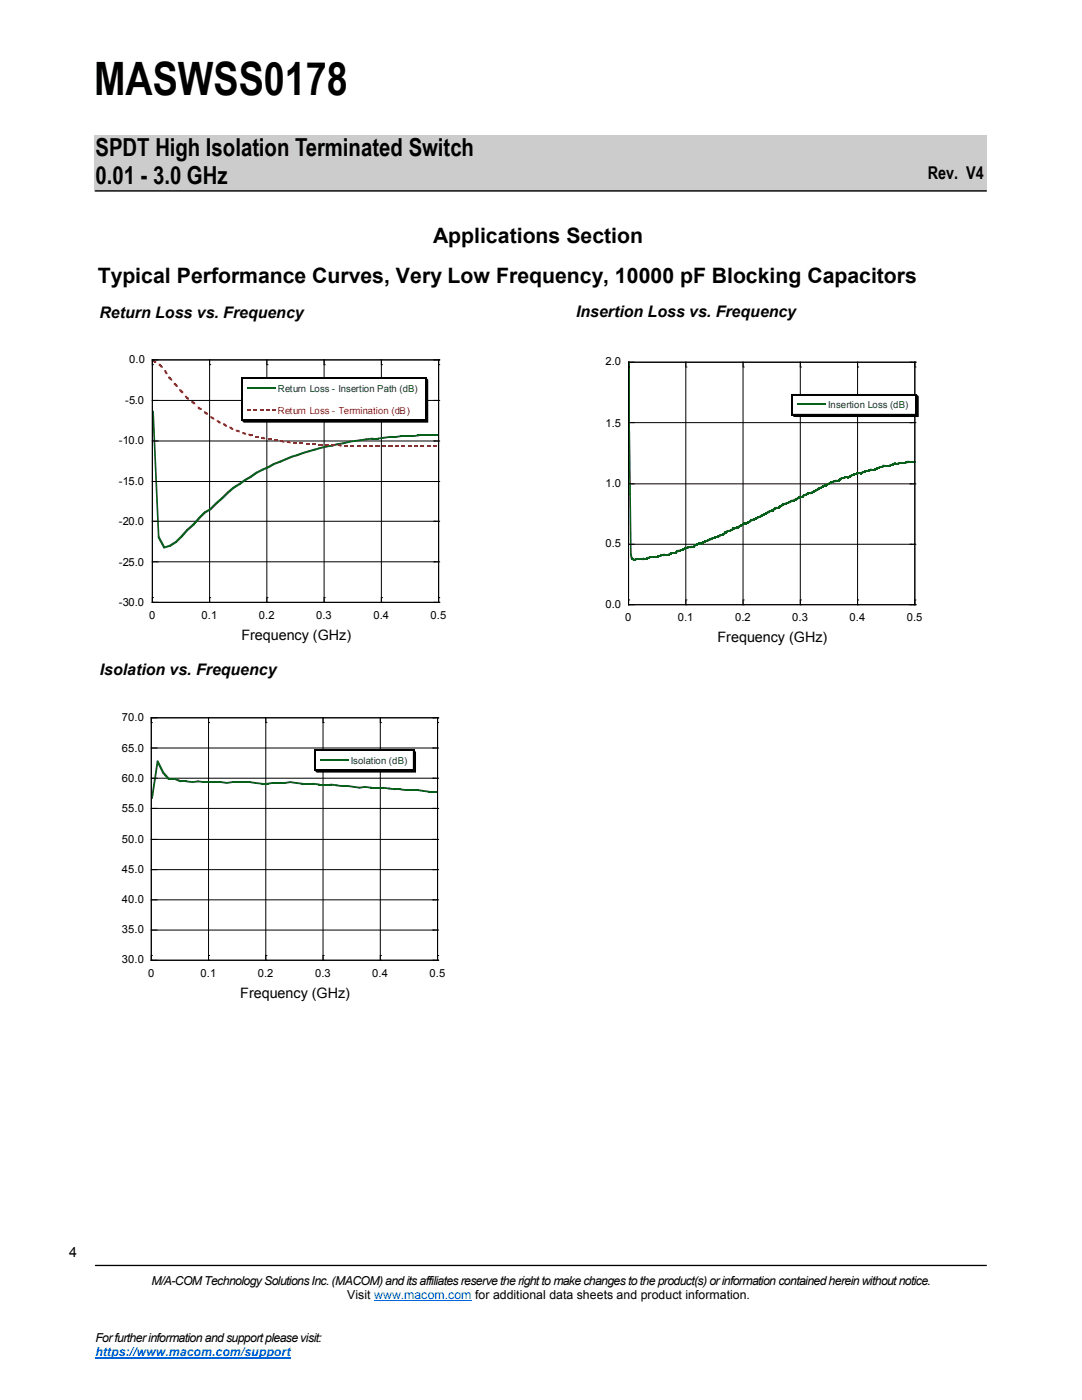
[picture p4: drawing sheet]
<svg xmlns="http://www.w3.org/2000/svg" width="216mm" height="279mm" viewBox="0 0 216 279" stroke-linecap="round" stroke-linejoin="round" font-family="sans-serif">
<path d="M18.8 26.9h178v11.3h-178z" fill-rule="evenodd" fill="#ccc"/>
<path d="M19 38.1h177.8" fill="none" stroke="#000" stroke-width=".26"/>
<g fill="#fff">
<path d="M6.9 247.1h9.6v6.3h-9.6z" fill-rule="evenodd"/>
<path d="M6.9 247.3h9.5v6.4h-9.5z" fill-rule="evenodd"/>
</g>
<path d="M19 252.6h177.8" fill="none" stroke="#000" stroke-width=".26"/>
<path d="M74.7 259.7h19.4" fill="none" stroke="#06f" stroke-width=".2"/>
<path d="M19 271.1h39" fill="none" stroke="#06f" stroke-width=".25"/>
<path d="M6.9 247.3h9.5v6.3h-9.5z" fill-rule="evenodd" fill="#fff"/>
<g fill="none" stroke="#000" stroke-width=".2">
<path d="M30.4 79.9h57M41.8 71.8v48.3M53.3 71.8v48.3M64.7 71.8v48.3M76.1 71.8v48.3M87.4 71.8h-57v48.3M87.5 79.9h.1M87.5 71.8h.1M87.5 71.8v48.3M30.4 96.1h57M30.4 88h57M87.5 96.1h.1"/>
<path d="M87.5 88h.1M30.4 112.1h57M30.4 104h57M87.5 112.1h.1M87.5 104h.1M30.4 120.2h.1M30.4 120.2h57M41.8 120.2h.1M53.3 120.2h.1M64.7 120.2h.1M76.1 120.2h.1M87.5 120.2h.1"/>
</g>
<g fill="#07601a">
<path d="M30.4 82h.3l1.1 25.4h-.3z"/>
<path d="M31.5 107.1h.3l1.1 2v.3h-.3l-1.1-2z"/>
<path d="M32.6 109.1l1.4-.3v.3l-1.1 .3h-.3z"/>
<path d="M33.7 108.8l1.3-.8h.3v.3l-1.3 .8h-.3z"/>
<path d="M35 108l1.1-1.1h.3v.3l-1.1 1.1h-.3z"/>
<path d="M37.2 105.6h.3v.3l-1.1 1.3h-.3v-.3z"/>
<path d="M37.2 105.6l1.3-1.1h.3v.3l-1.3 1.1h-.3z"/>
<path d="M39.6 103.2h.3v.4l-1.1 1.2h-.3v-.3z"/>
<path d="M40.7 102.1h.3v.4l-1.1 1.1h-.3v-.4z"/>
<path d="M40.7 102.1l1.1-.6h.3v.3l-1.1 .7h-.3z"/>
<path d="M41.8 101.5l1.3-1.3h.3v.3l-1.3 1.3h-.3z"/>
<path d="M43.1 100.2l1.1-.9h.3v.3l-1.1 .9h-.3z"/>
<path d="M44.2 99.3l1.1-1.1h.3v.3l-1.1 1.1h-.3z"/>
<path d="M45.3 98.2l1.1-1h.3v.3l-1.1 1h-.3z"/>
<path d="M46.4 97.2l1.3-.8h.3v.3l-1.3 .8h-.3z"/>
<path d="M47.7 96.4l1.1-.8h.3v.3l-1.1 .8h-.3z"/>
<path d="M48.8 95.6l1.1-.6h.3v.3l-1.1 .6h-.3z"/>
<path d="M49.9 95l1.1-.8h.3v.3l-1.1 .8h-.3z"/>
<path d="M51 94.2l1.3-.6h.3v.3l-1.3 .6h-.3z"/>
<path d="M52.3 93.6l1.4-.5v.3l-1.1 .5h-.3z"/>
<path d="M53.4 93.1l1.1-.6h.3v.3l-1.1 .6h-.3z"/>
<path d="M54.5 92.5l1.6-.5v.3l-1.3 .5h-.3z"/>
<path d="M55.8 92l1.1-.5h.3v.3l-1.1 .5h-.3z"/>
<path d="M56.9 91.5l1.1-.5h.3v.3l-1.1 .5h-.3z"/>
<path d="M58 91l1.4-.3v.3l-1.1 .3h-.3z"/>
<path d="M59.1 90.7l1.6-.5v.4l-1.3 .4h-.3z"/>
<path d="M60.4 90.2l1.4-.3v.3l-1.1 .4h-.3z"/>
<path d="M61.5 89.9l1.4-.3v.3l-1.1 .3h-.3z"/>
<path d="M62.6 89.6l1.4-.3v.3l-1.1 .3h-.3z"/>
<path d="M63.7 89.3l1.6-.3v.3l-1.3 .3h-.3z"/>
<path d="M65 89l1.4-.2v.3l-1.1 .2h-.3z"/>
<path d="M66.1 88.8l1.4-.3v.3l-1.1 .3h-.3z"/>
<path d="M67.2 88.5l1.4-.2v.3l-1.4 .2z"/>
<path d="M68.3 88.3l1.6-.3v.3l-1.3 .3h-.3z"/>
<path d="M69.6 88l1.4-.1v.3l-1.1 .1h-.3z"/>
<path d="M70.7 87.9l1.4-.2v.3l-1.4 .2z"/>
<path d="M71.8 87.7l1.4-.2v.4l-1.4 .1z"/>
<path d="M72.9 87.5l1.6-.1v.3l-1.3 .2h-.3z"/>
<path d="M74.2 87.4h1.4v.3h-1.4z"/>
<path d="M75.3 87.4l1.4-.2v.3l-1.1 .2h-.3z"/>
<path d="M76.4 87.2l1.6-.1v.3l-1.3 .1h-.3z"/>
<path d="M77.7 87.1h1.4v.3h-1.4z"/>
<path d="M78.8 87.1l1.4-.2v.3l-1.4 .2z"/>
<path d="M79.9 86.9h1.4v.3h-1.4z"/>
<path d="M81 86.9h1.6v.3h-1.6z"/>
<path d="M82.3 86.9l1.4-.2v.4l-1.1 .1h-.3z"/>
<path d="M83.4 86.7h1.4v.4h-1.4z"/>
<path d="M84.5 86.7h1.4v.4h-1.4z"/>
<path d="M85.6 86.7h1.6v.4h-1.6z"/>
<path d="M86.9 86.7h.8v.4h-.8z"/>
</g>
<g fill="#dd0806">
<path d="M30.4 71.8h.3l.5 .3v.4h-.3l-.5-.4z"/>
<path d="M31.7 72.6h.3l.5 .5v.3h-.4l-.4-.5z"/>
<path d="M32.8 73.9h.3l.3 .5v.3h-.3l-.3-.5z"/>
<path d="M33.6 75.2h.3l.1 .4h-.3l-.1-.1z"/>
<path d="M33.7 75.3h.3l.4 .3v.4h-.4l-.3-.4z"/>
<path d="M34.7 76.4h.3l.3 .3v.4h-.3l-.3-.4z"/>
<path d="M35 76.7l.5 .2v.3h-.3l-.2-.1z"/>
<path d="M35.8 77.7h.3l.3 .3v.3h-.3l-.3-.3z"/>
<path d="M36.1 78h.3l.2 .2v.3h-.3z"/>
<path d="M36.9 79h.3l.3 .3v.3h-.3l-.3-.3z"/>
<path d="M37.2 79.3h.3l.2 .1v.4l-.5-.2z"/>
<path d="M38.2 80.1l.6 .1v.4l-.6-.2z"/>
<path d="M38.5 80.2h.3l.2 .5h-.4l-.1-.1z"/>
<path d="M39.4 81.2l.5 .1v.4h-.3l-.2-.2z"/>
<path d="M39.6 81.3l.6 .2v.3l-.6-.1z"/>
<path d="M40.7 82.1h.3l.5 .4v.3h-.3l-.5-.3z"/>
<path d="M42 83.1h.3l.5 .3v.3h-.3l-.5-.3z"/>
<path d="M43.3 83.9h.3l.4 .3v.3h-.3l-.4-.3z"/>
<path d="M44.5 84.5h.3l.5 .3v.4h-.3l-.5-.4z"/>
<path d="M45.8 85.2h.3l.5 .3v.3h-.3l-.5-.3z"/>
<path d="M47.1 85.8l.8 .1v.4l-.8-.2z"/>
<path d="M48.3 86.3l.8 .1v.3l-.8-.1z"/>
<path d="M49.6 86.6l.6 .1v.4l-.6-.2z"/>
<path d="M49.9 86.7h.5v.4h-.5z"/>
<path d="M50.9 87.1h.4v.3h-.4z"/>
<path d="M51 87.1h.7v.3h-.7z"/>
<path d="M52.1 87.2h.5v.3h-.5z"/>
<path d="M52.3 87.2l.6 .2v.3l-.6-.2z"/>
<path d="M53.4 87.5h.8v.4h-.8z"/>
<path d="M54.7 87.7h.8v.3h-.8z"/>
<path d="M55.9 87.9l.8 .1v.3l-.8-.1z"/>
<path d="M57.2 88l.8 .2v.3l-.8-.2z"/>
<path d="M58.5 88.2h.8v.3h-.8z"/>
<path d="M59.8 88.3h.8v.3h-.8z"/>
<path d="M61 88.5h.8v.3h-.8z"/>
<path d="M62.3 88.5h.6v.3h-.6z"/>
<path d="M62.6 88.5h.5v.3h-.5z"/>
<path d="M63.6 88.6h.4v.4h-.4z"/>
<path d="M63.7 88.6h.7v.4h-.7z"/>
<path d="M64.8 88.6h.5v.4h-.5z"/>
<path d="M65 88.6h.6v.4h-.6z"/>
<path d="M66.1 88.6h.8v.4h-.8z"/>
<path d="M67.4 88.6l.8 .2v.3l-.8-.1z"/>
<path d="M68.6 88.8h.8v.3h-.8z"/>
<path d="M69.9 88.8h.8v.3h-.8z"/>
<path d="M71.2 88.8h.8v.3h-.8z"/>
<path d="M72.5 88.8h.7v.3h-.7z"/>
<path d="M73.7 88.8h.8v.3h-.8z"/>
<path d="M75 88.8h.6v.3h-.6z"/>
<path d="M75.3 88.8h.5v.3h-.5z"/>
<path d="M76.3 88.8h.4v.3h-.4z"/>
<path d="M76.4 88.8h.7v.3h-.7z"/>
<path d="M77.5 88.8h.5v.3h-.5z"/>
<path d="M77.7 88.8h.6v.3h-.6z"/>
<path d="M78.8 88.8h.8v.3h-.8z"/>
<path d="M80.1 88.8h.8v.3h-.8z"/>
<path d="M81.3 88.8h.8v.3h-.8z"/>
<path d="M82.6 88.8h.8v.3h-.8z"/>
<path d="M83.9 88.8h.8v.3h-.8z"/>
<path d="M85.1 88.8h.8v.3h-.8z"/>
<path d="M86.4 88.8h.8v.3h-.8z"/>
</g>
<g fill="none" stroke="#000" stroke-width=".2">
<path d="M30.4 72.8h.1M30.4 71.8h.1M30.4 71.8v48.4h57.1M30.4 79.9h.8M30.4 71.8h57.1M31.4 79.9h.1M31.4 71.8h.1M41.8 72.8h.1M41.8 71.8v.8M53.3 72.8h.1M53.3 71.8v.8M64.7 72.8h.1"/>
<path d="M64.7 71.8v.8M76.1 72.8h.1M76.1 71.8v.8M86.6 79.9h.1M86.6 71.8h.1M86.7 79.9h.8M87.5 72.8h.1M87.5 71.8h.1M87.5 71.8v48.4M30.4 96.1h.8M30.4 88h.8M31.4 96.1h.1"/>
<path d="M31.4 88h.1M86.6 96.1h.1M86.6 88h.1M86.7 96.1h.8M86.7 88h.8M30.4 119.3h.1M30.4 112.1h.8M30.4 104h.8M31.4 112.1h.1M31.4 104h.1M41.8 119.3h.1M41.8 119.4v.8"/>
<path d="M53.3 119.3h.1M53.3 119.4v.8M64.7 119.3h.1M64.7 119.4v.8M76.1 119.3h.1M76.1 119.4v.8M86.6 112.1h.1M86.6 104h.1M86.7 112.1h.8M86.7 104h.8M87.5 119.3h.1M31.4 120.2h.1"/>
<path d="M86.6 120.2h.1M87.5 120.2h.1"/>
</g>
<path d="M48.2 75.3h36.9v8.7h-36.9z" fill-rule="evenodd" fill="#fff"/>
<path d="M48.2 75.5h36.9M48.3 75.5v8.4M85 75.5v8.4M48.2 83.9h36.9" fill="none" stroke="#000" stroke-width=".32"/>
<path d="M48.2 75.3h36.8l.5 .5v8.6h-36.9l-.4-.5v-8.6l.1 .2h36.5v8.2h-36.5v-8.2z" fill-rule="evenodd" fill="#000"/>
<path d="M49.3 77.4h5.7" fill="none" stroke="#07601a" stroke-width=".32"/>
<g fill="#dd0806">
<path d="M49.3 81.7h.8v.3h-.8z"/>
<path d="M50.5 81.7h.8v.3h-.8z"/>
<path d="M51.8 81.7h.8v.3h-.8z"/>
<path d="M53.1 81.7h.8v.3h-.8z"/>
<path d="M54.4 81.7h.6v.3h-.6z"/>
</g>
<g fill="none" stroke="#000" stroke-width=".2">
<path d="M30.2 155.3h57M30.2 149.3h57M41.6 143.3v48.2M53 143.3v48.2M64.5 143.3v48.2M75.9 143.3v48.2M87.2 143.3h-57v48.2M87.3 155.3h.1M87.3 149.3h.1M87.3 143.3h.1M87.3 143.3v48.2M30.2 179.6h57"/>
<path d="M30.2 173.6h57M30.2 167.5h57M30.2 161.4h57M87.3 179.6h.1M87.3 173.6h.1M87.3 167.5h.1M87.3 161.4h.1M30.2 191.7h.1M30.2 191.7h57M30.2 185.6h57M41.6 191.7h.1M53 191.7h.1"/>
<path d="M64.5 191.7h.1M75.9 191.7h.1M87.3 191.7h.1M87.3 185.6h.1"/>
</g>
<g fill="#07601a">
<path d="M31.3 151.8h.3v.4l-1.1 7.3h-.3z"/>
<path d="M31.3 151.8h.3l1.1 2.3v.3h-.3l-1.1-2.2z"/>
<path d="M32.4 154.1h.3l1.1 1.2v.3h-.3l-1.1-1.2z"/>
<path d="M33.5 155.3h1.6v.3h-1.6z"/>
<path d="M34.8 155.3h.3l1.1 .5v.3h-.3l-1.1-.5z"/>
<path d="M35.9 155.8h1.4v.3h-1.4z"/>
<path d="M37 155.8l1.6 .2v.3l-1.6-.2z"/>
<path d="M38.3 156l1.4-.2v.3l-1.1 .2h-.3z"/>
<path d="M39.4 155.8l1.4 .2v.3l-1.4-.2z"/>
<path d="M40.5 156h1.4v.3h-1.4z"/>
<path d="M41.6 156h1.6v.3h-1.6z"/>
<path d="M42.9 156h1.4v.3h-1.4z"/>
<path d="M44 156l1.4 .1v.3l-1.4-.1z"/>
<path d="M45.1 156.1l1.4-.1v.3l-1.1 .1h-.3z"/>
<path d="M46.2 156h1.6v.3h-1.6z"/>
<path d="M47.5 156h1.4v.3h-1.4z"/>
<path d="M48.6 156h1.4v.3h-1.4z"/>
<path d="M49.7 156l1.4 .1v.3l-1.4-.1z"/>
<path d="M50.8 156.1l1.6 .2v.3l-1.6-.2z"/>
<path d="M52.1 156.3h1.4v.3h-1.4z"/>
<path d="M53.2 156.3l1.4-.2v.3l-1.4 .2z"/>
<path d="M54.3 156.1h1.6v.3h-1.6z"/>
<path d="M55.6 156.1h1.4v.3h-1.4z"/>
<path d="M56.7 156.1l1.4-.1v.3l-1.1 .1h-.3z"/>
<path d="M57.8 156l1.4 .1v.3l-1.4-.1z"/>
<path d="M58.9 156.1l1.6 .2v.3l-1.6-.2z"/>
<path d="M60.2 156.3h1.4v.3h-1.4z"/>
<path d="M61.3 156.3h1.4v.3h-1.4z"/>
<path d="M62.4 156.3l1.4 .1v.3l-1.4-.1z"/>
<path d="M63.5 156.4h1.6v.3h-1.6z"/>
<path d="M64.8 156.4h1.4v.3h-1.4z"/>
<path d="M65.9 156.4l1.4 .2v.3l-1.4-.2z"/>
<path d="M67 156.6l1.4 .1v.4l-1.4-.2z"/>
<path d="M68.1 156.7h1.6v.4h-1.6z"/>
<path d="M69.4 156.7l1.4 .2v.3l-1.4-.1z"/>
<path d="M70.5 156.9l1.4 .2v.3l-1.4-.2z"/>
<path d="M71.6 157.1l1.4-.2v.3l-1.4 .2z"/>
<path d="M72.7 156.9l1.6 .2v.3l-1.6-.2z"/>
<path d="M74 157.1h1.4v.3h-1.4z"/>
<path d="M75.1 157.1h1.4v.3h-1.4z"/>
<path d="M76.2 157.1l1.6 .1v.3l-1.6-.1z"/>
<path d="M77.5 157.2l1.4 .2v.3l-1.4-.2z"/>
<path d="M78.6 157.4h1.4v.3h-1.4z"/>
<path d="M79.7 157.4l1.4 .1v.4l-1.4-.2z"/>
<path d="M80.8 157.5h1.6v.4h-1.6z"/>
<path d="M82.1 157.5h1.4v.4h-1.4z"/>
<path d="M83.2 157.5l1.4 .2v.3l-1.4-.1z"/>
<path d="M84.3 157.7l1.4 .2v.3l-1.4-.2z"/>
<path d="M85.4 157.9h1.6v.3h-1.6z"/>
<path d="M86.7 157.9h.8v.3h-.8z"/>
</g>
<g fill="none" stroke="#000" stroke-width=".2">
<path d="M30.2 144.2h.1M30.2 143.3h.1M30.2 143.3v48.4h57.1M30.2 155.3h.8M30.2 149.3h.8M30.2 143.3h57.1M31.1 155.3h.1M31.1 149.3h.1M31.1 143.3h.1M41.6 144.2h.1M41.6 143.3v.8M53 144.2h.1"/>
<path d="M53 143.3v.8M64.5 144.2h.1M64.5 143.3v.8M75.9 144.2h.1M75.9 143.3v.8M86.4 155.3h.1M86.4 149.3h.1M86.4 143.3h.1M86.5 155.3h.8M86.5 149.3h.8M87.3 144.2h.1M87.3 143.3h.1"/>
<path d="M87.3 143.3v48.4M30.2 179.6h.8M30.2 173.6h.8M30.2 167.5h.8M30.2 161.4h.8M31.1 179.6h.1M31.1 173.6h.1M31.1 167.5h.1M31.1 161.4h.1M86.4 179.6h.1M86.4 173.6h.1M86.4 167.5h.1"/>
<path d="M86.4 161.4h.1M86.5 179.6h.8M86.5 173.6h.8M86.5 167.5h.8M86.5 161.4h.8M30.2 190.7h.1M30.2 185.6h.8M31.1 191.7h.1M31.1 185.6h.1M41.6 190.7h.1M41.6 190.9v.8M53 190.7h.1"/>
<path d="M53 190.9v.8M64.5 190.7h.1M64.5 190.9v.8M75.9 190.7h.1M75.9 190.9v.8M86.4 191.7h.1M86.4 185.6h.1M86.5 185.6h.8M87.3 190.7h.1M87.3 191.7h.1"/>
</g>
<path d="M62.7 149.6h20v4.3h-20z" fill-rule="evenodd" fill="#fff"/>
<path d="M62.7 149.8h20M62.7 153.7h20M62.9 149.8v3.9M82.6 149.8v3.9" fill="none" stroke="#000" stroke-width=".32"/>
<path d="M62.7 149.6h19.9l.4 .5v4.1h-19.8l-.5-.5v-4.1l.2 .2h19.5v3.8h-19.5v-3.8z" fill-rule="evenodd" fill="#000"/>
<path d="M125.6 72.6v13.7M63.8 151.7h5.7" fill="none" stroke="#07601a" stroke-width=".32"/>
<g fill="none" stroke="#000" stroke-width=".2">
<path d="M136.9 72.3v48.2M148.3 72.3v48.2M159.7 72.3v48.2M171.2 72.3v48.2M182.4 72.3h-57v48.2M182.6 72.3h.1M182.6 72.3v48.2M125.4 96.6h57M125.4 84.4h57M182.6 96.6h.1M182.6 84.4h.1M125.4 108.6h57"/>
<path d="M182.6 108.6h.1M125.4 120.7h.1M125.4 120.7h57M136.9 120.7h.1M148.3 120.7h.1M159.7 120.7h.1M171.2 120.7h.1M182.6 120.7h.1"/>
</g>
<g fill="#07601a">
<path d="M125.4 85.9h.4l.1 12.9h-.3z"/>
<path d="M125.6 98.5h.3l.2 12.4h-.3z"/>
<path d="M125.8 110.5h.3l.1 1.1h-.3z"/>
<path d="M125.9 111.3h.3v.5h-.3z"/>
<path d="M125.9 111.5h.5v.3h-.5z"/>
<path d="M126.1 111.5h.4v.3h-.4z"/>
<path d="M126.2 111.5h.3l.2 .1v.4l-.5-.2z"/>
<path d="M126.4 111.6h.5v.4h-.5z"/>
<path d="M126.7 111.5h.3v.3l-.5 .2v-.4z"/>
<path d="M126.7 111.5h.5v.3h-.5z"/>
<path d="M126.9 111.5h.4v.3h-.4z"/>
<path d="M127 111.5h.5v.3h-.5z"/>
<path d="M127.2 111.5h.5v.3h-.5z"/>
<path d="M127.3 111.5h.5v.3h-.5z"/>
<path d="M127.5 111.5h.5v.3h-.5z"/>
<path d="M127.7 111.5h.4v.3h-.4z"/>
<path d="M127.8 111.5h.5v.3h-.5z"/>
<path d="M128 111.5h.5v.3h-.5z"/>
<path d="M128.3 111.3h.3l-.1 .5h-.4z"/>
<path d="M128.3 111.3h.5v.3h-.5z"/>
<path d="M128.5 111.3h.4v.3h-.4z"/>
<path d="M128.6 111.3h.5v.3h-.5z"/>
<path d="M128.8 111.3h.4v.3h-.4z"/>
<path d="M129.1 111.2h.3v.3l-.2 .1h-.3z"/>
<path d="M129.1 111.2h.5v.3h-.5z"/>
<path d="M129.2 111.2h.5v.3h-.5z"/>
<path d="M129.6 111h.3v.3l-.2 .2h-.3z"/>
<path d="M129.6 111h.4v.3h-.4z"/>
<path d="M129.7 111h.5v.3h-.5z"/>
<path d="M129.9 111h.5v.3h-.5z"/>
<path d="M130 111h.5v.3h-.5z"/>
<path d="M130.2 111h.5v.3h-.5z"/>
<path d="M130.4 111h.4v.3h-.4z"/>
<path d="M130.5 111h.5v.3h-.5z"/>
<path d="M130.7 111h.4v.3h-.4z"/>
<path d="M130.8 111h.5v.3h-.5z"/>
<path d="M131 111h.5v.3h-.5z"/>
<path d="M131.1 110.9h.4v.4h-.4z"/>
<path d="M131.1 110.8h.5v.4h-.5z"/>
<path d="M131.3 110.8h.5v.4h-.5z"/>
<path d="M131.5 110.8h.4v.4h-.4z"/>
<path d="M131.6 110.9l.5-.2v.3l-.2 .2h-.3z"/>
<path d="M131.8 110.7h.5v.3h-.5z"/>
<path d="M131.9 110.7h.5v.3h-.5z"/>
<path d="M132.1 110.7h.5v.3h-.5z"/>
<path d="M132.4 110.5h.3v.4l-.1 .1h-.3v-.3z"/>
<path d="M132.4 110.5h.5v.4h-.5z"/>
<path d="M132.6 110.5h.5v.4h-.5z"/>
<path d="M132.7 110.5h.5v.4h-.5z"/>
<path d="M132.9 110.5h.5v.4h-.5z"/>
<path d="M133 110.5h.5v.4h-.5z"/>
<path d="M133.2 110.5h.5v.4h-.5z"/>
<path d="M133.5 110.4h.3v.3l-.1 .2h-.3z"/>
<path d="M133.5 110.4h.5v.3h-.5z"/>
<path d="M133.7 110.4l.1-.2h.4v.3l-.2 .2h-.3z"/>
<path d="M133.8 110.2h.5v.3h-.5z"/>
<path d="M134 110.2h.5v.3h-.5z"/>
<path d="M134.2 110.2h.4v.3h-.4z"/>
<path d="M134.3 110.2h.5v.3h-.5z"/>
<path d="M134.5 110.2h.5v.3h-.5z"/>
<path d="M134.8 110.1h.3v.3l-.1 .1h-.4z"/>
<path d="M135 109.9h.3l-.2 .5h-.3v-.3z"/>
<path d="M135 109.9h.4v.3h-.4z"/>
<path d="M135.3 109.7h.3v.4l-.2 .1h-.3z"/>
<path d="M135.3 109.7h.4v.4h-.4z"/>
<path d="M135.4 109.7h.5v.4h-.5z"/>
<path d="M135.6 109.7l.5-.1v.3l-.2 .2h-.3z"/>
<path d="M135.7 109.6h.5v.3h-.5z"/>
<path d="M135.9 109.6h.5v.3h-.5z"/>
<path d="M136.2 109.4h.3v.3l-.1 .2h-.3z"/>
<path d="M136.2 109.4h.5v.3h-.5z"/>
<path d="M136.4 109.4h.5v.3h-.5z"/>
<path d="M136.5 109.3h.4v.4h-.4z"/>
<path d="M136.5 109.3h.5v.3h-.5z"/>
<path d="M136.7 109.3h.5v.3h-.5z"/>
<path d="M136.9 109.3h.4v.3h-.4z"/>
<path d="M137 109.3l.2-.2h.3l-.2 .5h-.3z"/>
<path d="M137.2 109.1h.5v.3h-.5z"/>
<path d="M137.3 109.1h.5v.3h-.5z"/>
<path d="M137.5 109.1h.5v.3h-.5z"/>
<path d="M137.7 109.1l.4-.2v.4l-.1 .1h-.3z"/>
<path d="M137.8 108.9h.5v.4h-.5z"/>
<path d="M138 108.9h.4v.4h-.4z"/>
<path d="M138.1 108.9h.5v.4h-.5z"/>
<path d="M138.4 108.8h.4v.3l-.2 .2h-.3z"/>
<path d="M138.4 108.8l.2-.2h.3l-.1 .5h-.4z"/>
<path d="M138.6 108.6h.5v.3h-.5z"/>
<path d="M138.8 108.6h.4v.3h-.4z"/>
<path d="M138.9 108.5h.3v.4h-.3z"/>
<path d="M138.9 108.5h.5v.3h-.5z"/>
<path d="M139.1 108.5h.5v.3h-.5z"/>
<path d="M139.2 108.5h.5v.3h-.5z"/>
<path d="M139.4 108.3h.3v.5h-.3z"/>
<path d="M139.4 108.3h.5v.3h-.5z"/>
<path d="M139.6 108.3h.4v.3h-.4z"/>
<path d="M139.7 108.2h.3v.4h-.3z"/>
<path d="M139.7 108.2h.5v.3h-.5z"/>
<path d="M139.9 108.2h.5v.3h-.5z"/>
<path d="M140.2 108h.3v.3l-.1 .2h-.4z"/>
<path d="M140.2 108h.5v.3h-.5z"/>
<path d="M140.4 108h.4v.3h-.4z"/>
<path d="M140.5 107.8h.3v.5h-.3z"/>
<path d="M140.5 107.8h.5v.4h-.5z"/>
<path d="M140.7 107.8h.4v.4h-.4z"/>
<path d="M140.8 107.8h.5v.4h-.5z"/>
<path d="M141.1 107.7h.4l-.2 .5h-.3z"/>
<path d="M141.1 107.7h.5v.3h-.5z"/>
<path d="M141.5 107.5h.3v.3l-.2 .2h-.3z"/>
<path d="M141.5 107.5h.4v.3h-.4z"/>
<path d="M141.6 107.5l.2-.1h.3v.3l-.2 .1h-.3z"/>
<path d="M141.8 107.4h.5v.3h-.5z"/>
<path d="M141.9 107.4l.5-.2v.3l-.1 .2h-.4z"/>
<path d="M142.1 107.2h.5v.3h-.5z"/>
<path d="M142.3 107.2h.4v.3h-.4z"/>
<path d="M142.4 107.2h.5v.3h-.5z"/>
<path d="M142.6 107h.3v.5h-.3z"/>
<path d="M142.6 107h.5v.4h-.5z"/>
<path d="M142.7 107h.5v.4h-.5z"/>
<path d="M142.9 107h.5v.4h-.5z"/>
<path d="M143.1 107l.1-.1h.3v.3l-.1 .2h-.3z"/>
<path d="M143.2 106.9h.5v.3h-.5z"/>
<path d="M143.4 106.9l.4-.2v.3l-.1 .2h-.3z"/>
<path d="M143.7 106.6h.3v.3l-.2 .1h-.3z"/>
<path d="M143.7 106.6h.5v.3h-.5z"/>
<path d="M143.8 106.6h.5v.3h-.5z"/>
<path d="M144 106.6h.5v.3h-.5z"/>
<path d="M144.2 106.4h.3v.5h-.3z"/>
<path d="M144.2 106.4h.4v.3h-.4z"/>
<path d="M144.3 106.4l.2-.2h.3v.4l-.2 .1h-.3z"/>
<path d="M144.5 106.2h.5v.4h-.5z"/>
<path d="M144.6 106.1h.4v.5h-.4z"/>
<path d="M144.6 106.1h.5v.3h-.5z"/>
<path d="M144.8 106.1l.2-.2h.3v.3l-.2 .2h-.3z"/>
<path d="M145.1 105.8h.3v.3l-.1 .1h-.3z"/>
<path d="M145.1 105.8h.5v.3h-.5z"/>
<path d="M145.3 105.8h.4v.3h-.4z"/>
<path d="M145.4 105.8h.5v.3h-.5z"/>
<path d="M145.6 105.8l.1-.2h.4v.3l-.2 .2h-.3z"/>
<path d="M145.7 105.6h.5v.3h-.5z"/>
<path d="M145.9 105.6l.5-.1v.3l-.2 .1h-.3z"/>
<path d="M146.1 105.5h.4v.3h-.4z"/>
<path d="M146.2 105.3h.3v.5h-.3z"/>
<path d="M146.2 105.3h.5v.3h-.5z"/>
<path d="M146.4 105.3h.5v.3h-.5z"/>
<path d="M146.5 105.3h.5v.3h-.5z"/>
<path d="M146.9 105.1h.3v.4l-.2 .1h-.3z"/>
<path d="M146.9 105.1h.4v.4h-.4z"/>
<path d="M147 105h.3v.5h-.3z"/>
<path d="M147 105h.5v.3h-.5z"/>
<path d="M147.2 105h.5v.3h-.5z"/>
<path d="M147.5 104.8h.3v.3l-.1 .2h-.4v-.3z"/>
<path d="M147.5 104.8h.5v.3h-.5z"/>
<path d="M147.7 104.8l.1-.1h.3l-.1 .4h-.3z"/>
<path d="M147.8 104.7h.5v.3h-.5z"/>
<path d="M148.1 104.5h.3v.3l-.1 .2h-.3z"/>
<path d="M148.1 104.5h.5v.3h-.5z"/>
<path d="M148.3 104.3h.3v.5h-.3z"/>
<path d="M148.3 104.3h.5v.4h-.5z"/>
<path d="M148.4 104.3h.5v.4h-.5z"/>
<path d="M148.6 104.3h.5v.4h-.5z"/>
<path d="M148.8 104.2h.3v.5h-.3z"/>
<path d="M148.8 104.2h.4v.3h-.4z"/>
<path d="M148.9 104.2h.5v.3h-.5z"/>
<path d="M149.2 104h.4v.3l-.2 .2h-.3v-.3z"/>
<path d="M149.2 104h.5v.3h-.5z"/>
<path d="M149.4 104l.5-.1v.3l-.2 .1h-.3z"/>
<path d="M149.6 103.9l.1-.2h.3v.3l-.1 .2h-.3z"/>
<path d="M149.7 103.7h.5v.3h-.5z"/>
<path d="M149.9 103.7l.1-.1h.3v.3l-.4 .1z"/>
<path d="M150 103.6h.5v.3h-.5z"/>
<path d="M150.2 103.6h.5v.3h-.5z"/>
<path d="M150.3 103.4h.4v.5h-.4z"/>
<path d="M150.3 103.4h.5v.3h-.5z"/>
<path d="M150.5 103.4h.5v.3h-.5z"/>
<path d="M150.7 103.4l.4-.2v.4l-.1 .1h-.3z"/>
<path d="M150.8 103.2h.5v.4h-.5z"/>
<path d="M151 103.2l.1-.1h.4v.3l-.2 .2h-.3z"/>
<path d="M151.1 103.1h.5v.3h-.5z"/>
<path d="M151.3 103.1h.5v.3h-.5z"/>
<path d="M151.6 102.9h.3v.3l-.4 .2v-.3z"/>
<path d="M151.6 102.9l.5-.1v.3l-.2 .1h-.3z"/>
<path d="M151.8 102.8h.5v.3h-.5z"/>
<path d="M151.9 102.6h.4v.5h-.4z"/>
<path d="M151.9 102.6h.5v.3h-.5z"/>
<path d="M152.1 102.6h.5v.3h-.5z"/>
<path d="M152.3 102.6l.1-.2h.3v.4l-.4 .1z"/>
<path d="M152.4 102.4h.5v.4h-.5z"/>
<path d="M152.6 102.4h.4v.4h-.4z"/>
<path d="M152.7 102.3h.3v.5h-.3z"/>
<path d="M152.7 102.3h.5v.3h-.5z"/>
<path d="M152.9 102.3l.5-.2v.3l-.2 .2h-.3z"/>
<path d="M153 102.1h.5v.3h-.5z"/>
<path d="M153.4 102h.3v.3l-.2 .1h-.3v-.3z"/>
<path d="M153.5 101.8h.3v.3l-.1 .2h-.3z"/>
<path d="M153.5 101.8h.5v.3h-.5z"/>
<path d="M153.7 101.8h.5v.3h-.5z"/>
<path d="M153.8 101.8h.5v.3h-.5z"/>
<path d="M154 101.6h.3v.5h-.3z"/>
<path d="M154 101.6h.5v.4h-.5z"/>
<path d="M154.3 101.5h.3v.3l-.1 .2h-.3z"/>
<path d="M154.3 101.5h.5v.3h-.5z"/>
<path d="M154.5 101.3h.3v.5h-.3z"/>
<path d="M154.5 101.3h.5v.3h-.5z"/>
<path d="M154.8 101.2h.3v.3l-.1 .1h-.4z"/>
<path d="M154.8 101.2h.5v.3h-.5z"/>
<path d="M155 101.2h.4v.3h-.4z"/>
<path d="M155.1 101.2h.5v.3h-.5z"/>
<path d="M155.3 101.2l.4-.2v.3l-.1 .2h-.3z"/>
<path d="M155.4 101h.5v.3h-.5z"/>
<path d="M155.6 100.9h.3v.4h-.3z"/>
<path d="M155.6 100.9h.5v.3h-.5z"/>
<path d="M155.7 100.9l.2-.2h.3v.3l-.5 .2z"/>
<path d="M155.9 100.7h.5v.3h-.5z"/>
<path d="M156.1 100.5h.3v.5h-.3z"/>
<path d="M156.1 100.5h.4v.4h-.4z"/>
<path d="M156.2 100.5l.5-.1v.3l-.2 .2h-.3z"/>
<path d="M156.4 100.4h.5v.3h-.5z"/>
<path d="M156.5 100.4h.5v.3h-.5z"/>
<path d="M156.7 100.4l.2-.2h.3v.3l-.2 .2h-.3z"/>
<path d="M156.9 100.2h.4v.3h-.4z"/>
<path d="M157 100.2h.5v.3h-.5z"/>
<path d="M157.2 100.2l.1-.1h.4v.3l-.2 .1h-.3z"/>
<path d="M157.3 100.1h.5v.3h-.5z"/>
<path d="M157.5 100.1l.5-.2v.3l-.2 .2h-.3z"/>
<path d="M157.7 99.9h.4v.3h-.4z"/>
<path d="M158 99.7h.3v.4l-.2 .1h-.3z"/>
<path d="M158 99.7h.4v.4h-.4z"/>
<path d="M158.1 99.7h.5v.4h-.5z"/>
<path d="M158.4 99.6h.4v.3l-.2 .2h-.3z"/>
<path d="M158.4 99.6h.5v.3h-.5z"/>
<path d="M158.8 99.4h.3v.3l-.2 .2h-.3z"/>
<path d="M158.8 99.4h.4v.3h-.4z"/>
<path d="M158.9 99.4l.5-.1v.3l-.2 .1h-.3z"/>
<path d="M159.1 99.3h.5v.3h-.5z"/>
<path d="M159.2 99.3h.5v.3h-.5z"/>
<path d="M159.4 99.1h.3v.5h-.3z"/>
<path d="M159.4 99.1l.2-.2h.3v.4l-.2 .1h-.3z"/>
<path d="M159.6 98.9h.4v.4h-.4z"/>
<path d="M159.7 98.9h.5v.4h-.5z"/>
<path d="M159.9 98.9h.4v.4h-.4z"/>
<path d="M160.2 98.8h.3l-.2 .5h-.3z"/>
<path d="M160.2 98.8l.1-.2h.4v.3l-.2 .2h-.3z"/>
<path d="M160.3 98.6h.5v.3h-.5z"/>
<path d="M160.5 98.6h.5v.3h-.5z"/>
<path d="M160.7 98.6l.1-.1h.3v.3l-.4 .1z"/>
<path d="M160.8 98.5h.5v.3h-.5z"/>
<path d="M161 98.5l.1-.2h.4l-.2 .5h-.3z"/>
<path d="M161.1 98.3h.5v.3h-.5z"/>
<path d="M161.3 98.3h.5v.3h-.5z"/>
<path d="M161.5 98.3h.4v.3h-.4z"/>
<path d="M161.6 98.3l.5-.1v.3l-.2 .1h-.3z"/>
<path d="M161.8 98.2h.5v.3h-.5z"/>
<path d="M161.9 98.2l.2-.2h.3l-.1 .5h-.4z"/>
<path d="M162.1 98h.5v.3h-.5z"/>
<path d="M162.4 97.8h.3v.4l-.1 .1h-.3z"/>
<path d="M162.4 97.8h.5v.4h-.5z"/>
<path d="M162.7 97.7h.3v.3l-.1 .2h-.3v-.4z"/>
<path d="M162.7 97.7h.5v.3h-.5z"/>
<path d="M162.9 97.7l.5-.2v.3l-.2 .2h-.3z"/>
<path d="M163.2 97.4h.3v.3l-.1 .1h-.4z"/>
<path d="M163.2 97.4h.5v.3h-.5z"/>
<path d="M163.4 97.2h.3v.5h-.3z"/>
<path d="M163.4 97.2h.4v.3h-.4z"/>
<path d="M163.5 97.2h.5v.3h-.5z"/>
<path d="M163.7 97.2l.5-.2v.4l-.2 .1h-.3z"/>
<path d="M163.8 97h.5v.4h-.5z"/>
<path d="M164.2 96.9h.3v.3l-.2 .2h-.3z"/>
<path d="M164.2 96.9h.4v.3h-.4z"/>
<path d="M164.3 96.9l.2-.2h.3v.3l-.5 .2z"/>
<path d="M164.5 96.7h.4v.3h-.4z"/>
<path d="M164.6 96.6h.3v.4h-.3z"/>
<path d="M164.6 96.6h.5v.3h-.5z"/>
<path d="M164.8 96.6h.5v.3h-.5z"/>
<path d="M164.9 96.6l.5-.2v.3l-.1 .2h-.4z"/>
<path d="M165.1 96.4h.5v.3h-.5z"/>
<path d="M165.4 96.3h.3v.3l-.1 .1h-.3z"/>
<path d="M165.4 96.3h.5v.3h-.5z"/>
<path d="M165.6 96.3l.1-.2h.4v.3l-.2 .2h-.3z"/>
<path d="M165.7 96.1h.5v.3h-.5z"/>
<path d="M165.9 96.1h.5v.3h-.5z"/>
<path d="M166.1 96.1l.4-.2v.4l-.1 .1h-.3z"/>
<path d="M166.2 95.9h.5v.4h-.5z"/>
<path d="M166.4 95.9h.5v.4h-.5z"/>
<path d="M166.7 95.8h.3v.3l-.1 .2h-.4v-.4z"/>
<path d="M166.7 95.8h.5v.3h-.5z"/>
<path d="M166.9 95.8h.4v.3h-.4z"/>
<path d="M167 95.8h.5v.3h-.5z"/>
<path d="M167.2 95.8l.1-.2h.3v.3l-.4 .2z"/>
<path d="M167.3 95.6h.5v.3h-.5z"/>
<path d="M167.5 95.5h.3v.4h-.3z"/>
<path d="M167.5 95.5h.5v.3h-.5z"/>
<path d="M167.6 95.5l.5-.2v.3l-.1 .2h-.4z"/>
<path d="M167.8 95.3h.5v.3h-.5z"/>
<path d="M168 95.3h.4v.3h-.4z"/>
<path d="M168.1 95.3h.5v.3h-.5z"/>
<path d="M168.4 95.1h.4v.4l-.2 .1h-.3v-.3z"/>
<path d="M168.4 95.1h.5v.4h-.5z"/>
<path d="M168.6 95.1h.5v.4h-.5z"/>
<path d="M168.8 95.1h.4v.4h-.4z"/>
<path d="M168.9 95.1h.5v.4h-.5z"/>
<path d="M169.1 95h.3v.5h-.3z"/>
<path d="M169.1 95h.5v.3h-.5z"/>
<path d="M169.2 95h.5v.3h-.5z"/>
<path d="M169.4 95h.5v.3h-.5z"/>
<path d="M169.6 94.8h.3v.5h-.3z"/>
<path d="M169.6 94.8h.4v.3h-.4z"/>
<path d="M169.9 94.7h.3v.3l-.2 .1h-.3z"/>
<path d="M169.9 94.7h.4v.3h-.4z"/>
<path d="M170 94.7h.5v.3h-.5z"/>
<path d="M170.2 94.7h.5v.3h-.5z"/>
<path d="M170.3 94.5h.4v.5h-.4z"/>
<path d="M170.3 94.5h.5v.3h-.5z"/>
<path d="M170.5 94.5h.5v.3h-.5z"/>
<path d="M170.7 94.5h.4v.3h-.4z"/>
<path d="M170.8 94.5l.2-.2h.3l-.2 .5h-.3z"/>
<path d="M171 94.3h.5v.4h-.5z"/>
<path d="M171.1 94.3h.5v.4h-.5z"/>
<path d="M171.3 94.3h.5v.4h-.5z"/>
<path d="M171.5 94.3h.4v.4h-.4z"/>
<path d="M171.6 94.2h.3v.5h-.3z"/>
<path d="M171.6 94.2h.5v.3h-.5z"/>
<path d="M171.8 94.2h.5v.3h-.5z"/>
<path d="M172.1 94h.3v.3l-.1 .2h-.4z"/>
<path d="M172.1 94h.5v.3h-.5z"/>
<path d="M172.3 94h.4v.3h-.4z"/>
<path d="M172.4 93.9h.3v.4h-.3z"/>
<path d="M172.4 93.9h.5v.3h-.5z"/>
<path d="M172.6 93.9h.4v.3h-.4z"/>
<path d="M172.7 93.9h.5v.3h-.5z"/>
<path d="M172.9 93.9h.5v.3h-.5z"/>
<path d="M173 93.9h.5v.3h-.5z"/>
<path d="M173.4 93.7h.3v.3l-.2 .2h-.3v-.3z"/>
<path d="M173.4 93.7h.4v.3h-.4z"/>
<path d="M173.5 93.7l.5-.1v.3l-.2 .1h-.3z"/>
<path d="M173.7 93.6h.5v.3h-.5z"/>
<path d="M173.8 93.6h.5v.3h-.5z"/>
<path d="M174 93.6h.5v.3h-.5z"/>
<path d="M174.2 93.6h.4v.3h-.4z"/>
<path d="M174.3 93.6h.5v.3h-.5z"/>
<path d="M174.5 93.4h.3v.5h-.3z"/>
<path d="M174.5 93.4h.5v.3h-.5z"/>
<path d="M174.6 93.4h.5v.3h-.5z"/>
<path d="M174.8 93.4l.1-.2h.4v.4l-.5 .1z"/>
<path d="M174.9 93.2h.5v.4h-.5z"/>
<path d="M175.1 93.2h.5v.4h-.5z"/>
<path d="M175.3 93.2l.4-.1v.3l-.1 .2h-.3z"/>
<path d="M175.4 93.1h.5v.3h-.5z"/>
<path d="M175.6 93.1h.5v.3h-.5z"/>
<path d="M175.7 93.1h.5v.3h-.5z"/>
<path d="M176.1 92.9h.3v.3l-.2 .2h-.3z"/>
<path d="M176.1 92.9l.1-.1h.3v.3l-.4 .1z"/>
<path d="M176.2 92.8h.5v.3h-.5z"/>
<path d="M176.4 92.8h.5v.3h-.5z"/>
<path d="M176.5 92.8h.5v.3h-.5z"/>
<path d="M176.7 92.8h.5v.3h-.5z"/>
<path d="M176.9 92.8h.4v.3h-.4z"/>
<path d="M177 92.8h.5v.3h-.5z"/>
<path d="M177.2 92.8h.4v.3h-.4z"/>
<path d="M177.3 92.8h.5v.3h-.5z"/>
<path d="M177.6 92.6h.4v.3l-.2 .2h-.3v-.3z"/>
<path d="M177.6 92.6h.5v.3h-.5z"/>
<path d="M177.8 92.6h.5v.3h-.5z"/>
<path d="M178 92.6l.4-.2v.4l-.1 .1h-.3z"/>
<path d="M178.1 92.4h.5v.4h-.5z"/>
<path d="M178.3 92.4l.1-.1h.4l-.2 .5h-.3z"/>
<path d="M178.4 92.3h.4l.1 .1v.4h-.3l-.2-.2z"/>
<path d="M178.6 92.4h.5v.4h-.5z"/>
<path d="M178.8 92.4h.4v.4h-.4z"/>
<path d="M178.9 92.4h.5v.4h-.5z"/>
<path d="M179.2 92.3h.4v.3l-.2 .2h-.3z"/>
<path d="M179.2 92.3h.5v.3h-.5z"/>
<path d="M179.4 92.3h.5v.3h-.5z"/>
<path d="M179.6 92.3h.4v.3h-.4z"/>
<path d="M179.7 92.3h.5v.3h-.5z"/>
<path d="M179.9 92.3h.4v.3h-.4z"/>
<path d="M180 92.3h.5v.3h-.5z"/>
<path d="M180.2 92.3h.5v.3h-.5z"/>
<path d="M180.3 92.3h.5v.3h-.5z"/>
<path d="M180.5 92.3l.2-.2h.3v.3l-.5 .2z"/>
<path d="M180.7 92.1h.4v.3h-.4z"/>
<path d="M180.8 92.1h.5v.3h-.5z"/>
<path d="M181 92.1l.5-.1v.3l-.2 .1h-.3z"/>
<path d="M181.1 92h.5v.3h-.5z"/>
<path d="M181.3 92h.5v.3h-.5z"/>
<path d="M181.5 92h.4v.3h-.4z"/>
<path d="M181.6 92h.5v.3h-.5z"/>
<path d="M181.8 92h.4v.3h-.4z"/>
<path d="M181.9 92h.5v.3h-.5z"/>
<path d="M182.1 92h.5v.3h-.5z"/>
<path d="M182.2 92h.5v.3h-.5z"/>
</g>
<g fill="none" stroke="#000" stroke-width=".2">
<path d="M125.4 73.3h.1M125.4 72.3h.1M125.4 72.3v48.4h57.2M125.4 72.3h57.2M126.4 72.3h.1M136.9 73.3h.1M136.9 72.3v.8M148.3 73.3h.1M148.3 72.3v.8M159.7 73.3h.1M159.7 72.3v.8M171.2 73.3h.1"/>
<path d="M171.2 72.3v.8M181.6 72.3h.1M182.6 73.3h.1M182.6 72.3h.1M182.6 72.3v48.4M125.4 96.6h.8M125.4 84.4h.8M126.4 96.6h.1M126.4 84.4h.1M181.6 96.6h.1M181.6 84.4h.1M181.8 96.6h.8"/>
<path d="M181.8 84.4h.8M125.4 119.7h.1M125.4 108.6h.8M126.4 108.6h.1M136.9 119.7h.1M136.9 119.9v.8M148.3 119.7h.1M148.3 119.9v.8M159.7 119.7h.1M159.7 119.9v.8M171.2 119.7h.1M171.2 119.9v.8"/>
<path d="M181.6 108.6h.1M181.8 108.6h.8M182.6 119.7h.1M126.4 120.7h.1M181.6 120.7h.1M182.6 120.7h.1"/>
</g>
<path d="M158 78.6h25v4.3h-25z" fill-rule="evenodd" fill="#fff"/>
<path d="M158 78.8h25M158.1 78.8v4M182.9 78.8v4M158 82.8h25" fill="none" stroke="#000" stroke-width=".32"/>
<path d="M158 78.6h24.9l.5 .5v4.1h-25l-.4-.4v-4.2l.1 .2h24.6v3.8h-24.6v-3.8z" fill-rule="evenodd" fill="#000"/>
<path d="M159.1 80.7h5.7" fill="none" stroke="#07601a" stroke-width=".32"/>
<text font-size="9.2" x="18.8" y="19">MASWSS0178</text>
<g font-size="5">
<text x="19" y="31.1">SPDT High Isolation Terminated Switch</text>
<text x="19" y="36.8">0.01 - 3.0 GHz</text>
</g>
<g font-size="4.2">
<text x="86.5" y="48.5">Applications Section</text>
<text x="19.5" y="56.4">Typical Performance Curves, Very Low Frequency, 10000 pF Blocking Capacitors</text>
</g>
<text font-size="3.5" x="185.2" y="35.7">Rev. V4</text>
<g font-size="3.2">
<text x="19.9" y="63.5">Return Loss vs. Frequency</text>
<text x="115" y="63.2">Insertion Loss vs. Frequency</text>
<text x="19.9" y="134.6">Isolation vs. Frequency</text>
</g>
<g font-size="2.9">
<text x="48.2" y="127.7">Frequency (GHz)</text>
<text x="143.2" y="128.1">Frequency (GHz)</text>
<text x="48" y="199.1">Frequency (GHz)</text>
</g>
<text font-size="2.8" x="13.8" y="250.9">4</text>
<g font-size="2.5">
<text x="30.2" y="256.5">M/A-COM Technology Solutions Inc. (MACOM) and its affiliates reserve the right to make changes to the product(s) or information contained herein without notice.</text>
<text x="69.3" y="259.3">Visit www.macom.com for additional data sheets and product information.</text>
<text x="19" y="267.8">For further information and support please visit:</text>
</g>
<text font-size="2.5" fill="#06f" x="19" y="270.7">https://www.macom.com/support</text>
<g font-size="2.2">
<text x="25.8" y="72.5">0.0</text>
<text x="120.8" y="72.9">2.0</text>
<text x="25" y="80.6">-5.0</text>
<text x="23.7" y="88.6">-10.0</text>
<text x="120.8" y="85.1">1.5</text>
<text x="23.7" y="96.7">-15.0</text>
<text x="120.8" y="97.2">1.0</text>
<text x="23.7" y="104.8">-20.0</text>
<text x="23.7" y="112.9">-25.0</text>
<text x="120.8" y="109.3">0.5</text>
<text x="23.7" y="120.9">-30.0</text>
<text x="29.8" y="123.6">0</text>
<text x="40.2" y="123.6">0.1</text>
<text x="51.7" y="123.6">0.2</text>
<text x="63.1" y="123.6">0.3</text>
<text x="74.5" y="123.6">0.4</text>
<text x="85.9" y="123.6">0.5</text>
<text x="120.8" y="121.3">0.0</text>
<text x="124.8" y="124">0</text>
<text x="135.3" y="124">0.1</text>
<text x="146.7" y="124">0.2</text>
<text x="158.1" y="124">0.3</text>
<text x="169.6" y="124">0.4</text>
<text x="181" y="124">0.5</text>
<text x="24.3" y="143.9">70.0</text>
<text x="24.3" y="150.1">65.0</text>
<text x="24.3" y="156.1">60.0</text>
<text x="24.3" y="162.1">55.0</text>
<text x="24.3" y="168.2">50.0</text>
<text x="24.3" y="174.2">45.0</text>
<text x="24.3" y="180.2">40.0</text>
<text x="24.3" y="186.3">35.0</text>
<text x="24.3" y="192.3">30.0</text>
<text x="29.5" y="195">0</text>
<text x="40" y="195">0.1</text>
<text x="51.5" y="195">0.2</text>
<text x="62.9" y="195">0.3</text>
<text x="74.3" y="195">0.4</text>
<text x="85.7" y="195">0.5</text>
</g>
<g font-size="1.9" fill="#07601a">
<text x="55.5" y="78.2">Return Loss - Insertion Path (dB)</text>
<text x="165.3" y="81.5">Insertion Loss (dB)</text>
<text x="70" y="152.5">Isolation (dB)</text>
</g>
<text font-size="1.9" fill="#dd0806" x="55.5" y="82.6">Return Loss - Termination (dB)</text>
</svg>
